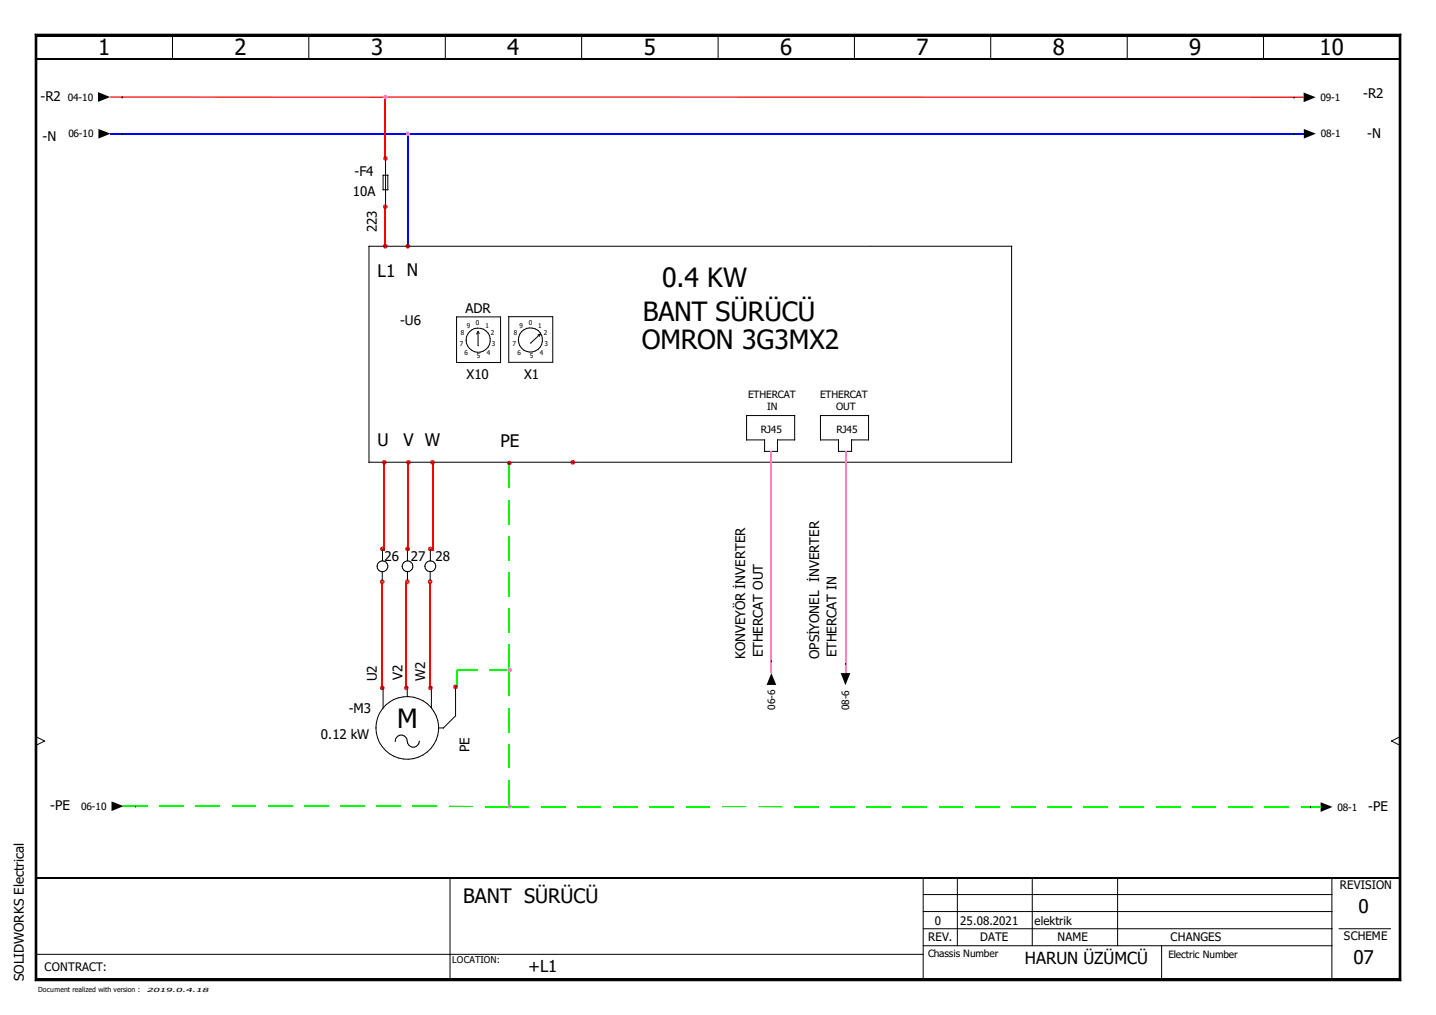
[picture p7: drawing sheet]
<svg xmlns="http://www.w3.org/2000/svg" width="297mm" height="210mm" viewBox="0 0 297 210" stroke-linecap="round" stroke-linejoin="round" font-family="sans-serif">
<path d="M.1 0h296.8v209.8h-296.8z" fill="none" stroke="#fff" stroke-width=".21"/>
<g fill="none" stroke="#000" stroke-width=".21">
<path d="M7.3 7.1l.3 .4zM7.3 7.1h282.5zM7.3 7.1v195.7zM7.3 7.1h282.5v195.7h-282.5zM7.6 7.5h281.8zM7.6 7.5v194.9zM7.6 7.5h281.8v194.9h-281.8zM35.7 7.2v5M63.9 7.2v5M92.2 7.2l-.1 5M120.4 7.2l-.1 5M148.6 7.2l-.1 5"/>
<path d="M176.8 7.2l-.1 5M205 7.2l-.1 5M233.2 7.2v5M261.4 7.2v5M289.4 7.5v194.9zM289.8 7.1l-.4 .4zM289.8 7.1v195.7zM25.3 20.1h.1M25.4 27.6h.1M79.8 32.8v10M80.2 36.2v3M80.3 36.2h-1.1v3h1.1"/>
<path d="M267.7 20.1h.1M267.7 27.6h.1M209.3 50.9v44.7M209.3 50.9h-133v44.7h133M94.4 65.5h9.1v9.5h-9.1zM96.4 70.4h.1M98.9 68.5l.2 .5M98.9 68.5h.1M98.9 68.5l-.2 .5M98.9 68.9v2.6M105.2 65.5h9.1v9.4h-9.1zM107.2 70.3h.1"/>
<path d="M109.8 71h.1M111.8 69.1l-.6 .2M111.8 69.1h.1M111.8 69.1l-2 1.9M111.8 69.1l-.2 .5M158.2 91v2.3h2.7M158.2 91h-3.8v-5.1h10v5.1h-3.6v2.3M173.4 91v2.3h2.8M179.7 85.9v5.1M179.7 85.9h-10v5.1h3.8M179.7 91h-3.6v2.3M78 117.1h.1"/>
<path d="M79.1 118.3v1.8M79.2 113.7l-.1 2.3M83.2 117.1h.1M84.3 113.7v2.3M84.3 118.3v1.8M87.9 117.1h.1M89 118.2v1.9M89.1 113.7l-.1 2.3M159.6 136.7h.1M174.9 137.2h.1M7.4 152.4l1.8 .8M9.2 153.2l-1.7 .9"/>
<path d="M9.2 153.2h.1M77.8 150.5h.1M79.2 142l.1 4.4M81.8 153.3a1.23 1.23 0 0 1 1.2-1.3 1.23 1.23 0 0 1 1.2 1.3 1.27 1.27 0 0 0 1.3 1.2 1.27 1.27 0 0 0 1.3-1.2M84.2 142l.1 2.1M89.2 146.4h.1M89.2 142v4.4M90.7 150.5h1.1M94.2 148l-2.5 2.5M94.2 148h.1M94.3 142l-.1 6M287.8 153.2l1.8 .9"/>
<path d="M287.8 153.2h.1M289.6 152.4l-1.8 .8M28 166.7h.1M271.1 166.9h.1M7.4 197.4h183.6M93.1 181.5v21.1M191 195.6h84.5M191 192.1h84.5M191 188.5h84.5M191 185h84.5M191 181.5v21.1M198.1 181.5l-.1 14.1"/>
<path d="M213.6 181.5l-.1 14.1M231.2 181.5v14.1M240.3 195.6v7M275.5 181.5h.1M275.5 181.5v21.1M277 192.1h10.6M7.3 202.8h282.5zM7.6 202.4l-.3 .4zM7.6 202.4h281.8zM289.4 202.4l.4 .4z"/>
<circle cx="98.9" cy="70.3" r="2.49"/>
<circle cx="109.7" cy="70.3" r="2.5"/>
<circle cx="79.1" cy="117.1" r="1.12"/>
<circle cx="84.3" cy="117.1" r="1.12"/>
<circle cx="89" cy="117.1" r="1.13"/>
<circle cx="84.2" cy="150.5" r="6.5"/>
</g>
<path d="M7.3 7.3h282.5M7.3 202.6h282.5" fill="none" stroke="#000" stroke-width=".38"/>
<path d="M7.3 7.1l.3 .4zM269.7 19.1l2.5 1-2.5 1zM289.8 7.1l-.4 .4zM20.3 19l2.5 1.1-2.5 1zM20.4 26.7l2.5 .9-2.5 1.1zM269.7 26.7l2.5 .9-2.5 1.1zM173.9 139.2h2l-1 2.5zM159.6 139.2l1 2.4h-2zM23.1 165.7l2.5 1-2.5 1zM273.2 165.9l2.4 1-2.4 1zM7.6 202.4l-.3 .4zM289.4 202.4l.4 .4z" fill="#000"/>
<path d="M7.4 7.1v195.7M7.4 12.2h282.2M289.6 7.1v195.7M7.4 181.5h282.2" fill="none" stroke="#000" stroke-width=".34"/>
<g fill="none" stroke="#0f0" stroke-width=".25">
<path d="M105.4 95.8v5.1M105.4 103.4v5M105.4 110.9v5M105.4 118.4v5M98.8 138.6h-4.3v3.4M101.3 138.6h4.1M105.4 125.9v5M105.4 133.3v10.6M105.4 146.4v5M105.4 153.9v5M25.5 166.7h5M40.5 166.8h5"/>
<path d="M48 166.8h5M55.5 166.8h4.9M62.9 166.8h5M70.4 166.8h5M77.9 166.8h5M85.4 166.8h5M92.9 166.8h5M100.4 166.8h9.1M105.4 161.4v5.4M112 166.8h5M119.5 166.8h4.9M126.9 166.8h5"/>
<path d="M134.4 166.8h5M141.9 166.8h5M149.3 166.8h5M156.8 166.8h5M164.3 166.8h5M171.8 166.8h5M179.3 166.8h5M186.8 166.8h5M194.3 166.8h4.9M201.7 166.8h5M209.2 166.8h5M224.2 166.9h4.9"/>
<path d="M231.6 166.9h5M239.1 166.9h5M246.6 166.9h5M254.1 166.9h5M261.6 166.9h5M269.1 166.9h4.1"/>
</g>
<path d="M33 166.7h5M216.7 166.9h5" fill="none" stroke="#0f0" stroke-width=".21"/>
<path d="M22.9 27.6h246.8M84.4 27.6v23.3" fill="none" stroke="#00f" stroke-width=".25"/>
<path d="M79.7 20.1v12.5M79.7 42.8v8.1M79.5 95.6v18.3M84.5 95.6v18.3M89.5 95.6v18.3M79.1 120.7v21.5M89 120.7v21.5" fill="none" stroke="#f00" stroke-width=".25"/>
<path d="M84 120.7v21.5" fill="none" stroke="#f00" stroke-width=".21"/>
<path d="M159.6 93.4v45.8M174.9 93.4v45.8" fill="none" stroke="#ff7fbf" stroke-width=".21"/>
<path d="M22.8 20.1h246.9" fill="none" stroke="#f00" stroke-width=".3"/>
<g fill="#a50000">
<path d="M118.5 95.5l.3-.3 .2 .4z"/>
<path d="M118.5 95.1l.3 .1-.3 .3z"/>
<path d="M118.1 95.2l.4-.1v.4z"/>
<path d="M118.1 95.2l.3 .4h-.4z"/>
<path d="M118 95.6h.4l-.3 .4z"/>
<path d="M118.4 95.6l.1 .5-.4-.1z"/>
<path d="M118.5 95.6l.3 .4-.3 .1z"/>
<path d="M118.5 95.6h.5l-.2 .4z"/>
</g>
<g fill="#ff7fdf">
<path d="M105.5 138.5l.3-.3 .2 .4z"/>
<path d="M105.4 138l.4 .2-.3 .3z"/>
<path d="M105.1 138.2l.3-.2v.5z"/>
<path d="M105.1 138.2l.3 .4h-.4z"/>
<path d="M105 138.6h.4l-.3 .3z"/>
<path d="M105.4 138.6v.4l-.3-.1z"/>
<path d="M105.4 138.6l.4 .3-.4 .1z"/>
<path d="M105.5 138.6h.5l-.2 .3z"/>
<path d="M105.7 166.4l.2 .4h-.5z"/>
<path d="M105.4 166.3l.3 .1-.3 .4z"/>
<path d="M105 166.4l.4-.1v.4z"/>
<path d="M105 166.4l.3 .4h-.4z"/>
<path d="M104.9 166.8h.4l-.3 .3z"/>
<path d="M105.3 166.8l.1 .5-.4-.2z"/>
<path d="M105.4 166.8l.3 .3-.3 .2z"/>
<path d="M105.4 166.8h.5l-.2 .3z"/>
</g>
<g fill="#a50000">
<path d="M105.7 95.4l.2 .4h-.5z"/>
<path d="M105.4 95.2l.3 .2-.3 .3z"/>
<path d="M105 95.4l.4-.2v.5z"/>
<path d="M105 95.4l.3 .4h-.4z"/>
<path d="M104.9 95.8h.4l-.3 .3z"/>
<path d="M105 96.1l.4-.3v.5z"/>
<path d="M105.4 95.8l.3 .3-.3 .2z"/>
<path d="M105.4 95.8h.5l-.2 .3z"/>
<path d="M94.2 142l.4-.3 .1 .3z"/>
<path d="M94.2 141.6l.4 .1-.4 .3z"/>
<path d="M93.8 141.7l.4-.1v.4z"/>
<path d="M93.8 141.7l.4 .3h-.5z"/>
<path d="M93.7 142l.5 .1-.4 .3z"/>
<path d="M94.2 142.1v.4l-.4-.1z"/>
<path d="M94.2 142.1l.4 .3-.4 .1z"/>
<path d="M94.3 142h.4l-.1 .4z"/>
<path d="M89.5 95.6l.3-.4 .2 .4z"/>
<path d="M89.5 95.1l.3 .1-.3 .4z"/>
<path d="M89.1 95.2l.4-.1v.4z"/>
<path d="M89.1 95.2l.3 .4h-.4z"/>
<path d="M89 95.6h.4l-.3 .4z"/>
<path d="M89.4 95.6l.1 .5-.4-.1z"/>
<path d="M89.5 95.6l.3 .4-.3 .1z"/>
<path d="M89.5 95.6h.5l-.2 .4z"/>
<path d="M89.1 142.2l.3-.3 .1 .3z"/>
<path d="M89 141.7l.4 .2-.3 .3z"/>
<path d="M88.7 141.9l.3-.2v.5z"/>
<path d="M88.7 141.9l.3 .3h-.4z"/>
<path d="M88.6 142.2l.4 .1-.3 .3z"/>
<path d="M88.7 142.6l.3-.3v.4z"/>
<path d="M89 142.3l.4 .3-.4 .1z"/>
<path d="M89.1 142.3l.4-.1-.1 .4z"/>
<path d="M89.4 113.2l.1 .3h-.4z"/>
<path d="M89 113l.4 .2-.3 .3z"/>
<path d="M88.6 113.2l.4-.2v.5z"/>
<path d="M88.6 113.2l.4 .3h-.5z"/>
<path d="M88.5 113.5h.5l-.4 .4z"/>
<path d="M89 113.5v.5l-.4-.1z"/>
<path d="M89 113.6l.4 .3-.4 .1z"/>
<path d="M89.1 113.5h.4l-.1 .4z"/>
<path d="M89.3 119.9l.2 .4h-.5z"/>
<path d="M89 119.8l.3 .1-.3 .4z"/>
<path d="M88.6 119.9l.4-.1v.4z"/>
<path d="M88.6 119.9l.3 .4h-.4z"/>
<path d="M88.5 120.3h.4l-.3 .3z"/>
<path d="M88.9 120.3l.1 .5-.4-.2z"/>
<path d="M89 120.3l.3 .3-.3 .2z"/>
<path d="M89 120.3h.5l-.2 .3z"/>
<path d="M84.8 95.2l.2 .4h-.5z"/>
<path d="M84.5 95.1l.3 .1-.3 .4z"/>
<path d="M84.2 95.2l.3-.1v.4z"/>
<path d="M84.2 95.2l.3 .4h-.5z"/>
<path d="M84 95.6h.5l-.3 .4z"/>
<path d="M84.5 95.6v.5l-.3-.1z"/>
<path d="M84.5 95.7l.3 .3-.3 .1z"/>
<path d="M84.5 95.6h.5l-.2 .4z"/>
<path d="M84.4 50.9l.3-.4 .1 .4z"/>
<path d="M84.4 50.4l.3 .1-.3 .4z"/>
<path d="M84 50.5l.4-.1v.5z"/>
<path d="M84 50.5l.3 .4h-.4z"/>
<path d="M83.9 50.9l.4 .1-.3 .3z"/>
<path d="M84 51.3l.4-.3v.4z"/>
<path d="M84.4 51l.3 .3-.3 .1z"/>
<path d="M84.4 51l.4-.1-.1 .4z"/>
</g>
<g fill="#ff7fdf">
<path d="M84.4 27.6l.3-.3 .1 .3z"/>
<path d="M84.4 27.1l.3 .2-.3 .3z"/>
<path d="M84 27.3l.4-.2v.5z"/>
<path d="M84 27.3l.3 .3h-.4z"/>
<path d="M83.9 27.6l.4 .1-.3 .3z"/>
<path d="M84.3 27.7l.1 .5-.4-.2z"/>
<path d="M84.4 27.7l.3 .3-.3 .2z"/>
<path d="M84.4 27.7l.4-.1-.1 .4z"/>
</g>
<g fill="#a50000">
<path d="M84.3 113.5l.4-.3 .1 .3z"/>
<path d="M84.3 113l.4 .2-.4 .3z"/>
<path d="M83.9 113.2l.4-.2v.5z"/>
<path d="M83.9 113.2l.3 .3h-.4z"/>
<path d="M83.8 113.5h.5l-.4 .4z"/>
<path d="M84.3 113.5v.5l-.4-.1z"/>
<path d="M84.3 113.5l.4 .4-.4 .1z"/>
<path d="M84.3 113.5h.5l-.1 .4z"/>
<path d="M84.3 120.3l.3-.4 .1 .4z"/>
<path d="M84.3 119.8l.3 .1-.3 .4z"/>
<path d="M83.9 119.9l.4-.1v.4z"/>
<path d="M83.9 119.9l.3 .4h-.4z"/>
<path d="M83.8 120.3h.4l-.3 .3z"/>
<path d="M84.2 120.3l.1 .5-.4-.2z"/>
<path d="M84.3 120.3l.3 .3-.3 .2z"/>
<path d="M84.3 120.3h.4l-.1 .3z"/>
<path d="M84.1 142.2l.3-.3 .1 .3z"/>
<path d="M84.1 141.7l.3 .2-.3 .3z"/>
<path d="M83.7 141.9l.4-.2v.5z"/>
<path d="M83.7 141.9l.3 .3h-.4z"/>
<path d="M83.6 142.2l.4 .1-.3 .3z"/>
<path d="M83.7 142.6l.4-.3v.4z"/>
<path d="M84.1 142.3l.3 .3-.3 .1z"/>
<path d="M84.1 142.3l.4-.1-.1 .4z"/>
<path d="M79.8 32.7l.3-.3 .1 .4z"/>
<path d="M79.8 32.3l.3 .1-.3 .3z"/>
<path d="M79.4 32.4l.4-.1v.4z"/>
<path d="M79.4 32.4l.3 .4h-.5z"/>
<path d="M79.2 32.8h.5l-.3 .3z"/>
<path d="M79.4 33.1l.4-.3v.5z"/>
<path d="M79.8 32.8l.3 .3-.3 .2z"/>
<path d="M79.8 32.8h.4l-.1 .3z"/>
</g>
<g fill="#ff7fdf">
<path d="M80 19.7l.2 .4h-.4z"/>
<path d="M79.7 19.6l.3 .1-.2 .3z"/>
<path d="M79.4 19.7l.3-.1v.4z"/>
<path d="M79.4 19.7l.3 .4h-.5z"/>
<path d="M79.2 20.1h.5l-.3 .3z"/>
<path d="M79.7 20.1v.4l-.3-.1z"/>
<path d="M79.7 20.1l.3 .3-.3 .1z"/>
<path d="M79.8 20.1h.4l-.2 .3z"/>
</g>
<g fill="#a50000">
<path d="M80 50.5l.2 .4h-.4z"/>
<path d="M79.7 50.4l.3 .1-.2 .4z"/>
<path d="M79.3 50.5l.4-.1v.5z"/>
<path d="M79.3 50.5l.4 .4h-.5z"/>
<path d="M79.2 50.9l.5 .1-.4 .3z"/>
<path d="M79.3 51.3l.4-.3v.4z"/>
<path d="M79.7 51l.3 .3-.3 .1z"/>
<path d="M79.8 50.9h.4l-.2 .4z"/>
<path d="M80 42.4l.2 .4h-.4z"/>
<path d="M79.7 42.2l.3 .2-.2 .3z"/>
<path d="M79.3 42.4l.4-.2v.5z"/>
<path d="M79.3 42.4l.4 .4h-.5z"/>
<path d="M79.2 42.8h.5l-.4 .3z"/>
<path d="M79.3 43.1l.4-.3v.4z"/>
<path d="M79.7 42.8l.3 .3-.3 .1z"/>
<path d="M79.8 42.8h.4l-.2 .3z"/>
<path d="M79.8 95.2l.2 .4h-.5z"/>
<path d="M79.5 95.1l.3 .1-.3 .4z"/>
<path d="M79.2 95.2l.3-.1v.4z"/>
<path d="M79.2 95.2l.3 .4h-.5z"/>
<path d="M79 95.6h.5l-.3 .4z"/>
<path d="M79.5 95.6v.5l-.3-.1z"/>
<path d="M79.5 95.7l.3 .3-.3 .1z"/>
<path d="M79.5 95.6h.5l-.2 .4z"/>
<path d="M79.5 113.2l.1 .3h-.4z"/>
<path d="M79.1 113l.4 .2-.3 .3z"/>
<path d="M78.7 113.2l.4-.2v.5z"/>
<path d="M78.7 113.2l.4 .3h-.5z"/>
<path d="M78.6 113.5h.5l-.4 .4z"/>
<path d="M79.1 113.5v.5l-.4-.1z"/>
<path d="M79.1 113.6l.4 .3-.4 .1z"/>
<path d="M79.2 113.5h.4l-.1 .4z"/>
<path d="M79.4 119.9l.2 .4h-.5z"/>
<path d="M79.1 119.8l.3 .1-.3 .4z"/>
<path d="M78.7 119.9l.4-.1v.4z"/>
<path d="M78.7 119.9l.3 .4h-.4z"/>
<path d="M78.6 120.3h.4l-.3 .3z"/>
<path d="M79 120.3l.1 .5-.4-.2z"/>
<path d="M79.1 120.4l.3 .2-.3 .2z"/>
<path d="M79.1 120.3h.5l-.2 .3z"/>
<path d="M79.1 142.2l.3-.3 .2 .3z"/>
<path d="M79.1 141.7l.3 .2-.3 .3z"/>
<path d="M78.7 141.9l.4-.2v.5z"/>
<path d="M78.7 141.9l.3 .3h-.4z"/>
<path d="M78.6 142.2l.4 .1-.3 .3z"/>
<path d="M78.7 142.6l.4-.3v.4z"/>
<path d="M79.1 142.3l.3 .3-.3 .1z"/>
<path d="M79.1 142.2h.5l-.2 .4z"/>
</g>
<g font-size="5.5">
<text x="137" y="59.4">0.4 KW</text>
<text x="133" y="66.3">BANT SÜRÜCÜ</text>
<text x="132.8" y="72.2">OMRON 3G3MX2</text>
<text x="82.1" y="150.5">M</text>
</g>
<g font-size="4.6">
<text x="20.3" y="11.3">1</text>
<text x="48.5" y="11.3">2</text>
<text x="76.7" y="11.3">3</text>
<text x="104.9" y="11.3">4</text>
<text x="133.2" y="11.3">5</text>
<text x="161.4" y="11.3">6</text>
<text x="189.6" y="11.3">7</text>
<text x="217.8" y="11.3">8</text>
<text x="246" y="11.3">9</text>
<text x="273" y="11.3">10</text>
</g>
<text font-size="4.1" x="95.8" y="186.6">BANT SÜRÜCÜ</text>
<g font-size="3.9">
<text x="281" y="188.8">0</text>
<text x="279.9" y="199.4">07</text>
</g>
<g font-size="3.6">
<text x="78.1" y="57.2">L1 N</text>
<text x="78.1" y="92.3">U</text>
<text x="83.5" y="92.3">V W</text>
<text x="103.5" y="92.4">PE</text>
</g>
<g font-size="3.4">
<text x="109.3" y="201.1">+L1</text>
<text x="212" y="199.4">HARUN ÜZÜMCÜ</text>
</g>
<g font-size="2.7">
<text x="8.4" y="20.9">-R2</text>
<text x="282" y="20.2">-R2</text>
<text x="8.8" y="29.1">-N</text>
<text x="282.8" y="28.5">-N</text>
<text x="73" y="40.6">10A</text>
<text x="73.3" y="36.5">-F4</text>
<text x="77.9" y="48" transform="rotate(-90 77.9 48)">223</text>
<text x="96.3" y="64.7">ADR</text>
<text x="82.8" y="67.2">-U6</text>
<text x="96.5" y="78.3">X10</text>
<text x="108.4" y="78.4">X1</text>
<text x="79.5" y="116">26</text>
<text x="85" y="116">27</text>
<text x="90.1" y="116">28</text>
<text x="154.1" y="136.2" transform="rotate(-90 154.1 136.2)">KONVEYÖR İNVERTER</text>
<text x="157.8" y="135.9" transform="rotate(-90 157.8 135.9)">ETHERCAT OUT</text>
<text x="169.5" y="136.2" transform="rotate(-90 169.5 136.2)">OPSİYONEL İNVERTER</text>
<text x="173.1" y="135.9" transform="rotate(-90 173.1 135.9)">ETHERCAT IN</text>
<text x="78" y="140.9" transform="rotate(-90 78 140.9)">U2</text>
<text x="83.3" y="140.5" transform="rotate(-90 83.3 140.5)">V2</text>
<text x="88" y="140.8" transform="rotate(-90 88 140.8)">W2</text>
<text x="72.1" y="147.5">-M3</text>
<text x="66.4" y="152.8">0.12 kW</text>
<text x="97.1" y="155.5" transform="rotate(-90 97.1 155.5)">PE</text>
<text x="10.4" y="167.6">-PE</text>
<text x="283" y="167.8">-PE</text>
<text x="4.9" y="202.8" transform="rotate(-90 4.9 202.8)">SOLIDWORKS Electrical</text>
</g>
<g font-size="2.4">
<text x="277.2" y="183.8">REVISION</text>
<text x="193.4" y="191.3">0</text>
<text x="198.6" y="191.3">25.08.2021</text>
<text x="214" y="191.3">elektrik</text>
<text x="192" y="194.7">REV.</text>
<text x="202.7" y="194.7">DATE</text>
<text x="218.7" y="194.7">NAME</text>
<text x="242.1" y="194.7">CHANGES</text>
<text x="278" y="194.4">SCHEME</text>
<text x="9.2" y="200.9">CONTRACT:</text>
</g>
<g font-size="2.1">
<text x="14.1" y="20.8">04-10</text>
<text x="273.1" y="20.9">09-1</text>
<text x="14.1" y="28.4">06-10</text>
<text x="273.2" y="28.4">08-1</text>
<text x="154.7" y="82.3">ETHERCAT</text>
<text x="169.6" y="82.3">ETHERCAT</text>
<text x="157.4" y="89.6">RJ45</text>
<text x="158.7" y="84.8">IN</text>
<text x="172.9" y="84.8">OUT</text>
<text x="173.1" y="89.6">RJ45</text>
<text x="160.3" y="146.8" transform="rotate(-90 160.3 146.8)">06-6</text>
<text x="175.6" y="146.8" transform="rotate(-90 175.6 146.8)">08-6</text>
<text x="16.8" y="167.5">06-10</text>
<text x="276.6" y="167.6">08-1</text>
<text x="192" y="198">Chassis Number</text>
<text x="241.7" y="198.1">Electric Number</text>
</g>
<text font-size="1.9" x="93.6" y="199.2">LOCATION:</text>
<g font-size="1.4">
<text x="95.1" y="71.5">7</text>
<text x="95.3" y="69.3">8</text>
<text x="96.6" y="67.8">9</text>
<text x="98.4" y="67.2">0</text>
<text x="100.4" y="67.8">1</text>
<text x="101.6" y="69.2">2</text>
<text x="101.7" y="71.5">3</text>
<text x="106" y="71.5">7</text>
<text x="106.3" y="69.3">8</text>
<text x="107.5" y="67.8">9</text>
<text x="109.4" y="67.2">0</text>
<text x="111.3" y="67.8">1</text>
<text x="112.5" y="69.2">2</text>
<text x="112.6" y="71.5">3</text>
<text x="96.1" y="73.3">6</text>
<text x="98.6" y="74.1">5</text>
<text x="100.7" y="73.3">4</text>
<text x="107.1" y="73.3">6</text>
<text x="109.6" y="74.1">5</text>
<text x="111.7" y="73.3">4</text>
<text x="7.9" y="205.2">Document realized with version :</text>
</g>
<text font-size="1.2" x="30.3" y="205.1">2019.0.4.18</text>
</svg>
